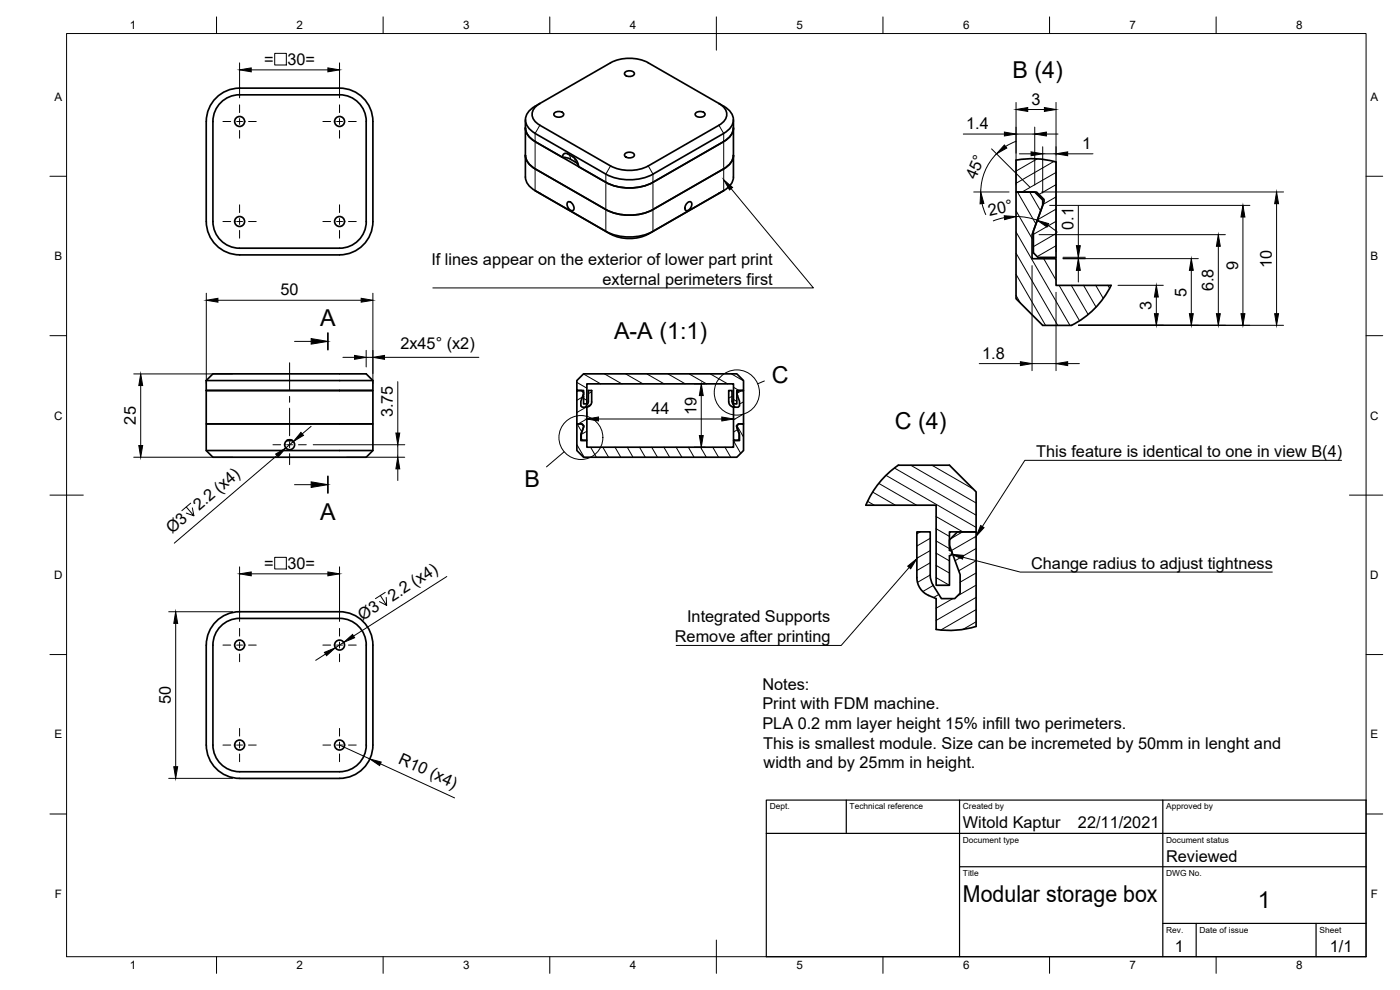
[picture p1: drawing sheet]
<svg xmlns="http://www.w3.org/2000/svg" width="420mm" height="297mm" viewBox="0 0 420 297" stroke-linecap="round" stroke-linejoin="round" font-family="sans-serif">
<!-- layer: Visible -->
<g fill="none" stroke="#000" stroke-width=".51">
<path d="M64.4 29.8a10 10 0 0 1 7.5-3.4h30a10 10 0 0 1 10 10.1v30a10 10 0 0 1-10 10h-30a10 10 0 0 1-10-10v-30.1a10 10 0 0 1 2.5-6.6zM66.2 30.8a7.9 7.9 0 0 1 5.7-2.3l30-.1a8 8 0 0 1 8 8.1v30a8 8 0 0 1-8 8h-30a8 8 0 0 1-8-8v-30.1a8 8 0 0 1 2.3-5.6zM157.7 35.9v17.2M157.7 38.4a5 5 0 0 0 2.9 4.1M162 37.6l21.2 12.2M162 31.1a3.4 3.4 0 0 0-2.3 3.2 3.4 3.4 0 0 0 2.3 3.3M166.4 33.9a1.95 1.95 0 0 1 2.8 .3 1.67 1.67 0 0 1-2.8 .5zM187.6 21.7a1.95 1.95 0 0 1 2.8 .3 1.67 1.67 0 0 1-2.8 .5zM208.8 33.9a1.95 1.95 0 0 1 2.8 .3 1.67 1.67 0 0 1-2.8 .5zM215.8 31.1l-21.2-12.3a12.6 12.6 0 0 0-11.4 0l-21.2 12.3a7.8 7.8 0 0 0-4.1 3.7 4.3 4.3 0 0 0 2.7 5.2M215.8 31.1a3.4 3.4 0 0 1 2.3 3.2 3.4 3.4 0 0 1-2.3 3.3l-21.3 12.2M215.8 31.1a6.3 6.3 0 0 1 4.3 4.4 4.8 4.8 0 0 1-2.9 4.5"/>
<path d="M220.1 38.4a5.1 5.1 0 0 1-2.9 4.1l-21.2 12.2a15.6 15.6 0 0 1-14.2 0M220.1 35.9v17.2a5 5 0 0 1-2.9 4.1M157.7 46.6a5 5 0 0 0 2.9 4.1M157.7 53.1a5 5 0 0 0 2.9 4.1M160.6 40l21.2 12.3a15.6 15.6 0 0 0 14.2 0l21.2-12.3M162 58l-1.4-.8 22.6 13a12.6 12.6 0 0 0 11.4 0l21.2-12.2M168.8 47.2l.2-.7 .6-.5 .6 .1 1.8 1 1.2 1.4 .4 1.5 8.2 4.7M168.8 47.2l-8.2-4.7 21.2 12.2M168.8 47.2l1.1 .1 1.3 .5M171.2 47.8l1.4 .8M172.6 48.6l.8 .7 .2 .6M183.2 49.8a12.6 12.6 0 0 0 11.4 0"/>
<path d="M187.6 46.1a1.95 1.95 0 0 1 2.8 .3 1.67 1.67 0 0 1-2.8 .5zM215.8 58h.1M217.2 57.2l-21.2 12.2a15.6 15.6 0 0 1-14.2 0M217.2 57.2l-1.4 .8M220.1 46.6a5 5 0 0 1-2.9 4.1l-21.2 12.2a15.6 15.6 0 0 1-14.2 0l-21.2-12.2M304.9 57.6h5.6l2.4 2.4v1.6l-3.2 8.8v7.2h7.2v8h16.6a26.4 26.4 0 0 1-11.9 12h-8.7l-8-8zM304.9 48.1a26.4 26.4 0 0 1 12 .5v28.6h-5.4l-1.4-1.4v-6.5l3.2-8.8v-.7l-2.2-2.2h-6.2zM170.4 60.7a1.67 1.67 0 0 1 1.8 2.1 .9 .9 0 0 1-.9 .4 .9 .9 0 0 1-.7-.7l-.4-1.2zM206.2 60.9a.77 .77 0 0 1 1.4 0 1.95 1.95 0 0 1-1.6 2.3 1.42 1.42 0 0 1 .2-2.3zM61.9 117.2h50v10h-50zM61.9 114.2l2-2h46l2 2v3h-10M61.9 114.2h50"/>
<path d="M61.9 114.2v3h40M175.1 119v2.2h1v-6h44v6h1v-2.2M175.1 118.9l-.2-.2 .2-.1v-1.4h-2v-3l2-2h46l2 2v3h-2v1.4l.2 .1-.2 .2M61.9 127.2h50v8l-2 2h-46l-2-2zM61.9 135.2h50M86.1 132.2h1.6M86.3 132.1h1.2M173.1 127.2h1.4l.6 .6-.8 2.6v1.8h1.8v2h44v-2h1.8v-1.8l-.8-2.6 .6-.6h1.4v8l-2 2h-46l-2-2zM177.6 120.6l-.4 .9-1.1 .7v9.9h-1.3l-.4-.4v-1.6l.8-2.4-.5-.5h-1.6v-10h1.4l.6 .6-.8 2.6v1.4l.4 .4h1l.8-1.3 .1-3.7h1v3.4M218.7 120.6l.4 .9 1 .7v9.9h1.4l.3-.4v-1.6l-.8-2.4 .6-.5h1.5v-10h-1.4l-.6 .6 .8 2.6v1.4l-.4 .4h-1l-.7-1.3-.1-3.7h-1v3.4M259.9 151.6a27.2 27.2 0 0 1 9.7-12h15.3l8 8v12h-8v5.5a.78 .78 0 0 1 .9 .8 .78 .78 0 0 1-.8 .8l-.1 8.9h-4v-24h-21.1M279.2 172.5l.2 1.6 .6 1.5"/>
<path d="M279.2 172.5v-12.9h-4v13.7a5.8 5.8 0 0 0 3.5 5.4l2.2 .9 .1 9.3a27.2 27.2 0 0 0 12-1M280 175.6l2.5 4h4l1.6-1.6v-5.6l-3.2-8.8v-1.6l2.4-2.4h5.6v28.3M61.9 223.5v-30a10 10 0 0 1 10-10h30a10 10 0 0 1 10 10v30M61.9 223.5a10 10 0 0 0 10 10.1l30-.1a10 10 0 0 0 10-10M63.9 223.5a8 8 0 0 0 8 8h30a8 8 0 0 0 8-8M63.9 223.5v-30a8 8 0 0 1 8-7.9l30-.1a8 8 0 0 1 8 8v30"/>
<circle cx="71.9" cy="36.4" r="1.49"/>
<circle cx="101.9" cy="36.4" r="1.49"/>
<circle cx="71.9" cy="66.5" r="1.49"/>
<circle cx="101.9" cy="66.5" r="1.49"/>
<circle cx="86.9" cy="133.4" r="1.49"/>
<circle cx="71.9" cy="193.5" r="1.49"/>
<circle cx="101.9" cy="193.5" r="1.49"/>
<circle cx="71.9" cy="223.5" r="1.49"/>
<circle cx="101.9" cy="223.5" r="1.49"/>
</g>
<!-- layer: Visible Narrow -->
<g fill="none" stroke="#000" stroke-width=".3">
<path d="M161.9 37.7l-1.2 2.2M215.8 37.7l1.3 2.2M160.6 40.2v2.2M160.6 42.9v7.4M160.6 51v5.9M160.7 57.2l1.2 .8M170.6 46.3l.4 .5 .2 .9M172 47.1l.5 .6 .1 .8M181.8 52.4v2.2M181.8 55.1v7.4M183.2 49.9l-1.3 2.2M194.6 49.9l1.3 2.2"/>
<path d="M196 52.4v2.2M196 55.1v7.4M217.1 57.2l-1.3 .8M217.2 40.2v2.2M217.2 42.9v7.4M217.2 51v5.9M181.8 63.2v5.9M181.9 69.5l1.3 .7M195.9 69.5l-1.3 .7M196 63.2v5.9"/>
</g>
<!-- layer: Border -->
<g fill="none" stroke="#000" stroke-width=".3">
<path d="M20 10.1h390v276.9h-390zM65 5.1v5M115 5.1v5M165 5.1v5M215 5.1v10M265 5.1v5M315 5.1v5M365 5.1v5M15 52.9h5M410 52.9h5M15 100.7h5M410 100.7h5"/>
<path d="M15 148.6h10M405 148.6h10M15 196.4h5M410 196.4h5M15 244.2h5M410 244.2h5M65 287v5M115 287v5M165 287v5M215 282.1v9.9M265 287v5M315 287v5"/>
<path d="M365 287v5"/>
</g>
<!-- layer: TitleBlock -->
<path d="M230 240.1h180v46.9h-180zM230 250h180M254 240.1v9.9M288 240.1v46.9M349 240.1v46.9M288 260.1h122M349 277.1h61M359 277.1v9.9M395 277.1v9.9" fill="none" stroke="#000" stroke-width=".36"/>
<!-- layer: Dimensions -->
<g fill="none" stroke="#000" stroke-width=".3">
<path d="M71.9 18.9v10.5M82.4 16h3.5v3.5h-3.5zM101.9 18.9v10.5M75.4 21h23M304.9 30.7v24.8M308.4 32.9h5M310.5 38.1v17.4M316.9 30.7v44.8M289.1 40.2h12.3M292.2 57.6h10.6M297.6 44.7l11.5 11.4M299.1 46.1a16.2 16.2 0 0 0-4.8 11.5"/>
<path d="M304.9 40.2h5.6M305 42.4l-3.2 1.5M305.9 46.2h3.5M312.6 57.6h72.6M312.9 44v13.9M312.9 46.2h4M314 40.2h3.5M320.4 46.2h7.6M294.7 61.1l1.1 3.3M301.5 65.3l-3.4 1M304.9 65a18.6 18.6 0 0 1 6.4 1.1M309.7 79.7v31.5"/>
<path d="M311.8 70.4h55.9M314.5 67.6l2.8 2.1M315 61.6h60.1M319 77.6h40.6M319 77.2h6.7M323.6 61.7v12M323.6 77.2v.4M365.6 73.9v20.2M373 65.1v29M383.1 61.1v33M61.9 88v27.1M65.4 90.1h43"/>
<path d="M111.9 88v27.1M316.9 87.7v23.5M323.6 81.1v3.5M323.7 97.6h61.5M335.5 85.6h13.6M347 89.1v5M357.5 81.1v13M40.1 112.2h29.7M42.2 115.7v18M102.9 107.2h3.5M109.9 105.1v5M109.9 107.2h2"/>
<path d="M115.4 107.2h28.3M119.4 114.5v15.4M208.4 115.2h3.2M210.5 118.7v12M293.9 109.1h12.3M309.7 109.1h7.2M320.4 109.1h3.5M40.1 137.2h29.7M83.1 136.7l-30.8 26.3M88.1 132.5l-2.3 1.9M93.4 127.9l-2.7 2.3M94 133.4h27.5"/>
<path d="M104 137.2h17.5M119.4 133.4v3.8M176.1 123.6v1.4M179.6 125.7h37M208.4 134.2h3.2M220.1 123.6v1.4M55.9 152.1l2.3 2.7-2.3-.8M57.2 151l-2.6 2.2M57.7 152.4l.5 2.4M119.4 140.7v3.5M71.9 170.1v16.3M75.4 172.2h23"/>
<path d="M82.4 167.2h3.5v3.5h-3.5zM101.9 170.1v16.3M114.2 178.7l1.8 2.9-2.1-1.1M115.6 177.7l-2.9 1.9M115.9 179.2l.1 2.4M134.1 173l-28 17.8M50.6 183.5h19.2M52.7 187v43M97.7 196.2l-3 1.9M103.2 192.7l-2.6 1.7M50.6 233.5h19.2M101.9 223.5l9.1 4.2"/>
<path d="M114.2 229.2l22.2 10.2"/>
</g>
<g fill="#000" stroke="#000" stroke-width=".3">
<path d="M71.9 21l3.5-.6v1.2zM98.4 20.4l3.5 .6-3.5 .6zM301.4 39.6l3.5 .6-3.5 .6zM304.9 32.9l3.5-.6v1.1zM313.4 32.3l3.5 .6-3.5 .5zM310.5 40.2l3.5-.6v1.2zM301.4 43.5l.8 .9-3.1 1.8zM309.4 45.6l3.5 .6-3.5 .5zM316.9 46.2l3.5-.6v1.1zM294.3 57.6l1 3.4-1.2 .2zM301.4 64.7l3.5 .3-3.4 .9zM311.3 66.1l3.4 1-.5 1z"/>
<path d="M323 73.7h1.2l-.6 3.5zM365.6 70.4l.6 3.5h-1.1zM373 61.6l.6 3.5h-1.2zM383.1 57.6l.6 3.5h-1.2zM61.9 90.1l3.5-.6v1.2zM108.4 89.5l3.5 .6-3.5 .6zM323.6 77.6l.6 3.5h-1.2zM346.5 94.1h1.1l-.6 3.5zM347 85.6l.6 3.5h-1.1zM357 94.1h1.1l-.6 3.5zM357.5 77.6l.6 3.5h-1.1zM365.1 94.1h1.1l-.6 3.5z"/>
<path d="M372.4 94.1h1.2l-.6 3.5zM382.5 94.1h1.2l-.6 3.5zM42.2 112.2l.6 3.5h-1.1zM106.4 106.6l3.5 .6-3.5 .6zM111.9 107.2l3.5-.6v1.2zM210.5 115.2l.6 3.5h-1.2zM306.2 108.5l3.5 .6-3.5 .6zM316.9 109.1l3.5-.6v1.2zM41.7 133.7h1.1l-.6 3.5zM82.7 136.2l3.1-1.8-2.3 2.7zM90.3 129.7l.8 .9-3 1.9zM118.8 129.9h1.2l-.6 3.5z"/>
<path d="M176.1 125.7l3.5-.6v1.2zM209.9 130.7h1.2l-.6 3.5zM216.6 125.1l3.5 .6-3.5 .6zM119.4 137.2l.6 3.5h-1.2zM71.9 172.2l3.5-.6v1.2zM98.4 171.6l3.5 .6-3.5 .6zM52.7 183.5l.6 3.5h-1.1zM97.4 195.7l3.2-1.3-2.6 2.3zM103.2 192.7l2.6-2.3 .6 1zM52.2 230h1.1l-.6 3.5zM111 227.7l3.4 .9-.5 1.1z"/>
</g>
<!-- layer: Center Lines -->
<g fill="none" stroke="#000" stroke-width=".3">
<path d="M66.9 36.5h2.3M71 36.5h1.8M71.9 31.5v2.3M71.9 35.6v1.7M71.9 39.1v2.4M74.6 36.5h2.3M96.9 36.5h2.3M101 36.5h1.8M101.9 31.5v2.3M101.9 35.6v1.7M101.9 39.1v2.4M104.6 36.5h2.3"/>
<path d="M66.9 66.5h2.3M71 66.5h1.8M71.9 61.5v2.3M71.9 65.6v1.8M71.9 69.1v2.4M74.6 66.5h2.3M96.9 66.5h2.3M101 66.5h1.8M101.9 61.5v2.3M101.9 65.6v1.8M101.9 69.1v2.4M104.6 66.5h2.3"/>
<path d="M86.9 108.8v8.3M86.9 118.9v1.8M81.9 133.4h2.3M86 133.4h1.8M86.9 122.5v8.3M86.9 132.5v1.8M86.9 136.1v3.3M89.6 133.4h2.3M66.9 193.6h2.3M71 193.6h1.8M71.9 188.5v2.4M71.9 192.6v1.8"/>
<path d="M71.9 196.2v2.4M74.6 193.6h2.3M96.9 193.6h2.3M101 193.6h1.8M101.9 188.5v2.4M101.9 192.6v1.8M101.9 196.2v2.4M104.6 193.6h2.3M71.9 218.6v2.3M101.9 218.6v2.3M66.9 223.5h2.3M71 223.5h1.8"/>
<path d="M71.9 222.7v1.7M71.9 226.2v2.3M74.6 223.5h2.3M96.9 223.5h2.3M101 223.5h1.8M101.9 222.7v1.7M101.9 226.2v2.3M104.6 223.5h2.3"/>
</g>
<!-- layer: Annotations -->
<path d="M98.4 99.9v5M98.4 142.9v5" fill="none" stroke="#000" stroke-width=".51"/>
<g fill="none" stroke="#000" stroke-width=".3">
<path d="M219.4 56.6l24.7 29.8h-114.2M88.4 102.4h5M229.4 114.3l-2 .9M169.3 135.6l-5.3 4.5M402.6 138.1h-95l-12.8 19.9M88.4 145.4h5M272.9 170.3l-20.4 23.4h-49.6M289 167.2l17.2 4.4h75.6"/>
<circle cx="221.1" cy="117.8" r="6.8"/>
<circle cx="174.3" cy="131.3" r="6.6"/>
</g>
<path d="M217.2 53.9l2.7 2.3-1 .8zM93.4 101.6l5 .8-5 .9zM93.4 144.6l5 .8-5 .8zM294.3 157.7l1 .6-2.4 2.6zM272.4 169.9l2.8-2.3-1.9 3.1zM285.6 166.3l3.6 .3-.3 1.2z" fill="#000" stroke="#000" stroke-width=".3"/>
<!-- layer: Hatching -->
<g fill="none" stroke="#000" stroke-width=".3">
<path d="M305.4 57.6l5.5 9.6M309 57.6l3.3 5.7M311.3 47.7l-6.4 3.6M316.3 48.4l-11.4 6.6M316.9 51.7l-10.1 5.9M316.9 55.4l-5.1 2.9M316.9 59.1l-3.9 2.2M304.9 76l12.5 21.6M304.9 69.6l16.2 28M304.9 63.3l4.8 8.3M313.2 77.6l3.7 6.4M316.9 77.6v.1"/>
<path d="M316.9 62.7l-5.6 3.3M316.9 66.4l-6.8 3.9M316.9 70.1l-6.8 3.9M316.9 73.7l-5.6 3.3M304.9 88.7l1.3 2.2M304.9 82.3l8.9 15.3M317.8 85.6l6.2 10.6M321.5 85.6l5.1 8.7M325.2 85.6l3.7 6.5M328.8 85.6l2.3 3.9M332.5 85.6l.5 .9M173.1 114.7l3 1.8"/>
<path d="M174.8 119.2l-1.7 .9M175.1 112.2l5.2 3M175.1 119.5l1 .6M177.6 117.5l-1 .6M181.4 112.2l5.2 3M187.8 112.2l5.2 3M194.1 112.2l5.2 3M200.5 112.2l5.2 3M206.8 112.2l5.2 3M213.2 112.2l5.2 3M219.5 112.2l3.6 2.1M219.7 118.9l-1 .6"/>
<path d="M220.1 119.9l1 .5M220.1 116.2l1.7 1M222.6 117.2l-1.5 .9M173.1 133.4l2.2 3.8M173.2 127.2l1.4 2.4M176.1 132.2h.1M176.1 125.7l-2.5 1.5M176.1 129.4l-1.7 1M177.2 134.2l1.8 3M177.4 121.3l-4.3 2.5M180.9 134.2l1.7 3M184.6 134.2l1.7 3"/>
<path d="M188.3 134.2l1.7 3M191.9 134.2l1.8 3M195.6 134.2l1.7 3M199.2 134.2l1.8 3M202.9 134.2l1.7 3M206.6 134.2l1.7 3M210.2 134.2l1.8 3M213.9 134.2l1.7 3M217.6 134.2l1.7 3M220.1 132.3l2.2 3.7M220.5 122.1l-.4 .2M221.2 127.7l1.9 3.4"/>
<path d="M221.4 128.9l-1.3 .7M223.1 120.6l-1.2 .6M223.1 124.2l-3 1.8M273.3 139.6l19.6 11.3M279.7 139.6l12.4 7.1M260.4 150.4l2 1.2M261.9 147.6l6.8 4M263.7 145l11.4 6.6M265.9 142.6l27 15.6M268.4 140.4l24.5 14.2M276.2 159.6l-1 .6M280.9 158.6l4 2.3"/>
<path d="M280.9 155l8 4.6M288.9 159.6l-3.7 2.1M279.1 161.5l-3.9 2.3M279.1 165.2l-3.9 2.3M279.1 168.9l-3.9 2.3M279.1 172.5l-3.8 2.2M280.1 175.7l-3.2 1.8M280.9 173.3l4 2.3M280.9 169.6l4 2.3M280.9 166l4 2.3M280.9 162.3l4 2.3M281.8 178.4l-1.6 .9"/>
<path d="M286 179.6l-5.1 2.9M292.9 160.9l-7.4 4.3M292.9 164.6l-6.3 3.6M292.9 168.2l-5.2 3.1M292.9 171.9l-4.8 2.8M292.9 175.6l-5.6 3.2M292.9 179.2l-12 7M292.9 182.9l-10.5 6.1M292.9 186.6l-3.8 2.2"/>
</g>
<g font-size="7">
<text x="303.8" y="23.5">B (4)</text>
<text x="96.1" y="97.9">A</text>
<text x="184.3" y="101.8">A-A (1:1)</text>
<text x="231.6" y="114.8">C</text>
<text x="268.6" y="128.7">C (4)</text>
<text x="157.5" y="146.1">B</text>
<text x="96.1" y="155.9">A</text>
<text x="289" y="270.6">Modular storage box</text>
<text x="377.5" y="272.3">1</text>
</g>
<g font-size="4.9">
<text x="79.2" y="19.5">=</text>
<text x="86.3" y="19.5">30=</text>
<text x="309.6" y="31.4">3</text>
<text x="290" y="38.8">1.4</text>
<text x="324.8" y="44.7">1</text>
<text x="292.8" y="54.2" transform="rotate(-67 292.8 54.2)">45°</text>
<text x="297" y="64.8" transform="rotate(-13 297 64.8)">20°</text>
<text x="322.2" y="69" transform="rotate(-90 322.2 69)">0.1</text>
<text x="129.5" y="79.5">If lines appear on the exterior of lower part print</text>
<text x="371.6" y="81" transform="rotate(-90 371.6 81)">9</text>
<text x="381.7" y="80.5" transform="rotate(-90 381.7 80.5)">10</text>
<text x="84.2" y="88.6">50</text>
<text x="180.8" y="85.4">external perimeters first</text>
<text x="356.1" y="89" transform="rotate(-90 356.1 89)">5</text>
<text x="364.2" y="87.4" transform="rotate(-90 364.2 87.4)">6.8</text>
<text x="345.6" y="93" transform="rotate(-90 345.6 93)">3</text>
<text x="120.2" y="104.8">2x45° (x2)</text>
<text x="294.7" y="107.6">1.8</text>
<text x="117.9" y="125.2" transform="rotate(-90 117.9 125.2)">3.75</text>
<text x="195.5" y="124.3">44</text>
<text x="209" y="124.6" transform="rotate(-90 209 124.6)">19</text>
<text x="40.8" y="127.4" transform="rotate(-90 40.8 127.4)">25</text>
<text x="311" y="137.1">This feature is identical to one in view B(4)</text>
<text x="59.8" y="153.4" transform="rotate(-40 59.8 153.4)">2.2 (x4)</text>
<text x="51.6" y="160.3" transform="rotate(-41 51.6 160.3)">Ø3</text>
<text x="79.2" y="170.7">=</text>
<text x="86.3" y="170.7">30=</text>
<text x="309.5" y="170.6">Change radius to adjust tightness</text>
<text x="117.8" y="180.5" transform="rotate(-33 117.8 180.5)">2.2 (x4)</text>
<text x="108.8" y="186.3" transform="rotate(-32 108.8 186.3)">Ø3</text>
<text x="206.2" y="186.7">Integrated Supports</text>
<text x="202.5" y="192.6">Remove after printing</text>
<text x="228.8" y="207">Notes:</text>
<text x="51.3" y="211.3" transform="rotate(-90 51.3 211.3)">50</text>
<text x="228.8" y="212.9">Print with FDM machine.</text>
<text x="228.8" y="218.8">PLA 0.2 mm layer height 15% infill two perimeters.</text>
<text x="229.1" y="224.6">This is smallest module. Size can be incremeted by 50mm in lenght and</text>
<text x="119.3" y="228.9" transform="rotate(25 119.3 228.9)">R10 (x4)</text>
<text x="229.2" y="230.5">width and by 25mm in height.</text>
<text x="289" y="248.5">Witold Kaptur</text>
<text x="323.5" y="248.5">22/11/2021</text>
<text x="350" y="258.6">Reviewed</text>
<text x="352.6" y="285.7">1</text>
<text x="399.1" y="285.7">1/1</text>
</g>
<g font-size="3.5">
<text x="39" y="8.8">1</text>
<text x="89" y="8.8">2</text>
<text x="139" y="8.8">3</text>
<text x="189" y="8.8">4</text>
<text x="239" y="8.8">5</text>
<text x="289" y="8.8">6</text>
<text x="339" y="8.8">7</text>
<text x="389" y="8.8">8</text>
<text x="16.3" y="30.2">A</text>
<text x="411.3" y="30.2">A</text>
<text x="16.3" y="78">B</text>
<text x="411.3" y="78">B</text>
<text x="16.2" y="125.9">C</text>
<text x="411.2" y="125.9">C</text>
<text x="16.2" y="173.7">D</text>
<text x="411.2" y="173.7">D</text>
<text x="16.3" y="221.6">E</text>
<text x="411.3" y="221.6">E</text>
<text x="16.4" y="269.4">F</text>
<text x="411.4" y="269.4">F</text>
<text x="39" y="290.8">1</text>
<text x="89" y="290.8">2</text>
<text x="139" y="290.8">3</text>
<text x="189" y="290.8">4</text>
<text x="239" y="290.8">5</text>
<text x="289" y="290.8">6</text>
<text x="339" y="290.8">7</text>
<text x="389" y="290.8">8</text>
</g>
<g font-size="2.5">
<text x="231" y="242.9">Dept.</text>
<text x="255" y="242.9">Technical reference</text>
<text x="289" y="242.9">Created by</text>
<text x="350" y="242.9">Approved by</text>
<text x="289" y="252.8">Document type</text>
<text x="350" y="252.8">Document status</text>
<text x="289" y="262.9">Title</text>
<text x="350" y="262.9">DWG No.</text>
<text x="350" y="279.9">Rev.</text>
<text x="360" y="279.9">Date of issue</text>
<text x="396" y="279.9">Sheet</text>
</g>
</svg>
